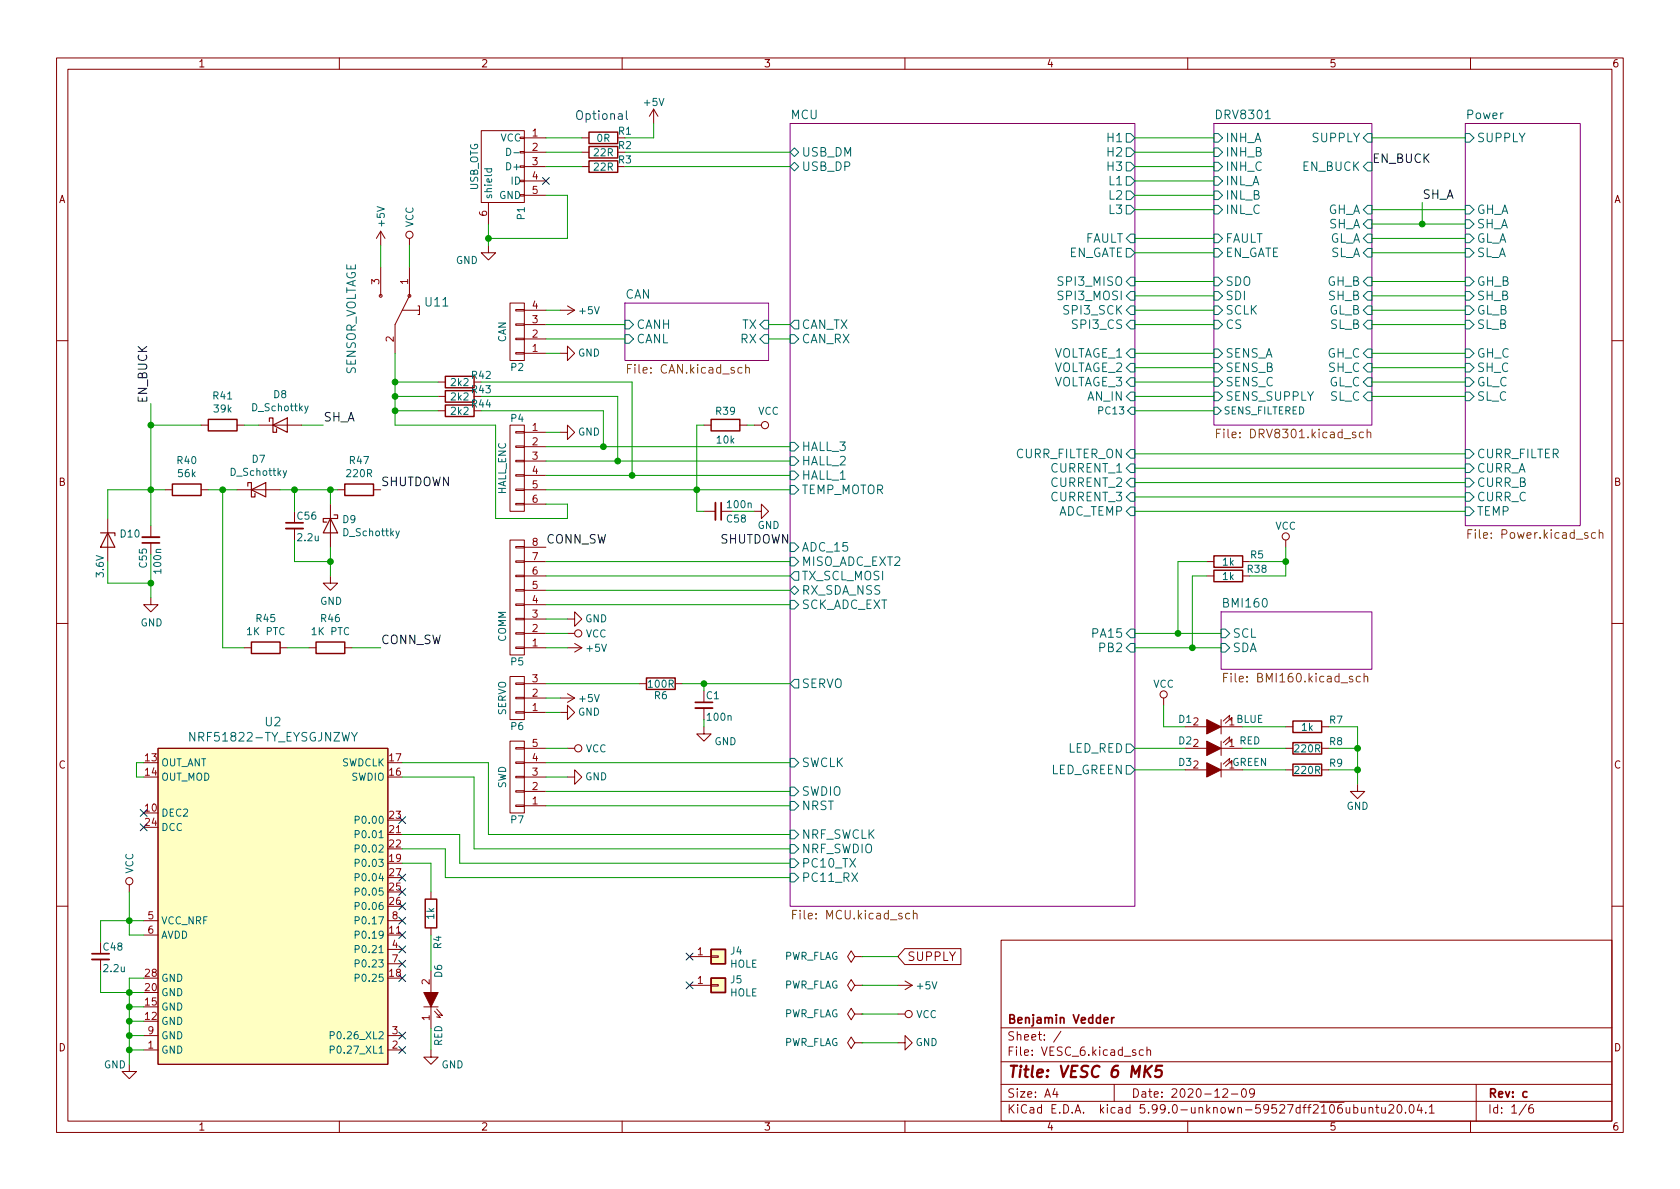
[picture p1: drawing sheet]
<svg xmlns="http://www.w3.org/2000/svg" width="297mm" height="210mm" viewBox="0 0 297 210" stroke-linecap="round" stroke-linejoin="round" font-family="sans-serif">
<g fill="none" stroke="#840000" stroke-width=".18">
<path d="M10 10.2h277v190.1h-277zM12 12.2h273v186.1h-273zM60 10.2v2M110 10.2v2M115.6 19.3l-.8 1.3M115.6 19.3v2.5M115.6 19.3l.7 1.3M160 10.2v2M210 10.2v2M260 10.2v2M85.1 23.1h7.6v12.7h-7.6zM86.4 35.8v3.8"/>
<path d="M92.7 29.5h3.8M92.7 24.4h3.8M92.7 26.9h3.8M92.7 32h3.8M92.7 34.5h3.8M102.9 29.5h1.2M102.9 24.4h1.2M102.9 26.9h1.2M67.3 40.9l-.8 1.3M67.3 40.9v2.5M67.3 47.2v5.1M67.3 40.9l.8 1.3"/>
<path d="M71.1 54.9h3.1M72.4 42.2v1.2M72.4 47.2v5.1l-2.6 5.1v5.1M73.9 54.1h.3v1.5h-.3M86.4 43.4v1.3h1.2l-1.2 1.3-1.3-1.3h1.3M90.2 53.6h2.5v10.1h-2.5zM91.2 54.7h1.5v.3h-1.5zM91.2 57.3h1.5v.2h-1.5zM91.2 59.8h1.5v.3h-1.5zM92.7 54.9h3.8M92.7 59.9h3.8M92.7 57.4h3.8"/>
<path d="M99.1 54.9h2.5M100.3 54.1l1.3 .8M101.6 54.9l-1.3 .7M10 60.2h2M35.6 75.2h1.2M41.9 75.2h1.3M45.7 75.2h7.6M77.5 70.1h1.2M77.5 72.6h1.2M77.5 67.6h1.2M90.2 75.2h2.5v15.2h-2.5zM91.2 78.9h1.5v.2h-1.5z"/>
<path d="M91.2 76.3h1.5v.3h-1.5zM91.2 62.4h1.5v.2h-1.5zM92.7 76.4h3.8M92.7 79h3.8M92.7 62.5h3.8M99.1 76.4h1.2v-1.2l1.3 1.2-1.3 1.3v-1.3M99.1 62.5h1.2v-1.3l1.3 1.3-1.3 1.2v-1.2M124.5 75.2h1.2M130.8 75.2h1.3M133.3 75.2h1.3M285 60.2h2M19 91.7v7.6"/>
<path d="M26.7 93v2M26.7 96v2M29.2 86.6h1.3M35.6 86.6h1.2M41.9 86.6h7.6M52.1 90.4v2.1M52.1 93.5v2M58.4 89.1v7.7M59.7 86.6h1.3M66 86.6h1.3M90.2 95.5h2.5v20.3h-2.5zM91.2 96.6h1.5v.3h-1.5z"/>
<path d="M91.2 99.2h1.5v.2h-1.5zM91.2 89h1.5v.3h-1.5zM91.2 86.5h1.5v.2h-1.5zM91.2 83.9h1.5v.3h-1.5zM91.2 81.4h1.5v.3h-1.5zM92.7 86.6h3.8M92.7 99.3h3.8M92.7 96.8h3.8M92.7 81.5h3.8M92.7 84.1h3.8M92.7 89.1h3.8M124.5 90.4h2"/>
<path d="M127.5 90.4h2M133.3 90.4h1.3v-1.3l1.3 1.3-1.3 1.3v-1.3M213.4 99.3h1.2M219.7 99.3h1.3M227.3 95.5v1.3M10 110.2h2M26.7 105.7v1.2h1.2l-1.2 1.3-1.3-1.3h1.3M43.2 114.5h1.2M49.5 114.5h1.3M54.6 114.5h1.3M58.4 101.8v1.3h1.3l-1.3 1.3-1.3-1.3h1.3M61 114.5h1.2"/>
<path d="M90.2 119.6h2.5v7.6h-2.5zM91.2 101.7h1.5v.3h-1.5zM91.2 104.3h1.5v.2h-1.5zM91.2 106.8h1.5v.3h-1.5zM91.2 109.3h1.5v.3h-1.5zM91.2 111.9h1.5v.2h-1.5zM91.2 114.4h1.5v.3h-1.5zM92.7 114.5h3.8M92.7 112h3.8M92.7 101.8h3.8M92.7 109.5h3.8M92.7 106.9h3.8"/>
<path d="M92.7 104.4h3.8M100.3 109.5h1.3v-1.3l1.3 1.3-1.3 1.2v-1.2M100.3 114.5h2.6M100.3 112h1.3M101.6 113.8l1.3 .7M102.9 114.5l-1.3 .8M213.4 101.8h1.2M219.7 101.8h1.3M285 110.2h2M27.9 132.3h40.7v55.9h-40.7zM90.2 131.1h2.5v12.7h-2.5zM91.2 132.2h1.5v.3h-1.5z"/>
<path d="M91.2 134.7h1.5v.3h-1.5zM91.2 137.3h1.5v.2h-1.5zM91.2 139.8h1.5v.3h-1.5zM91.2 120.8h1.5v.2h-1.5zM91.2 123.3h1.5v.3h-1.5zM91.2 125.9h1.5v.2h-1.5zM92.7 120.9h3.8M92.7 132.3h3.8M92.7 139.9h3.8M92.7 137.4h3.8M92.7 134.9h3.8M92.7 126h3.8"/>
<path d="M92.7 123.4h3.8M99.1 126h1.2v-1.3l1.3 1.3-1.3 1.2v-1.2M99.1 123.4h2.5M100.3 137.4h1.3v-1.3l1.3 1.3-1.3 1.3v-1.3M100.3 132.3h1.3M100.3 122.7l1.3 .7M101.6 123.4l-1.3 .8M113 120.9h1.3M119.4 120.9h1.2M124.5 128.5v1.3h1.2l-1.2 1.3-1.3-1.3h1.3M124.5 125.2v2M205.7 123.4v1.3"/>
<path d="M209.5 128.5h3.9M209.5 136.1h3.9M209.5 132.3h3.9M215.9 127.2v2.6M215.9 131.1v2.5M215.9 134.9v2.5M215.9 128.5h3.8M215.9 136.1h3.8M215.9 132.3h3.8M217.3 127.1l.1-.6-1.1 1M217.3 134.7l.1-.6-1.1 1M217.3 130.9l.1-.6-1.1 1"/>
<path d="M217.7 127.5l.1-.6-1.1 1M217.7 135.1l.1-.6-1.1 1M217.7 131.3l.1-.6-1.1 1M227.3 128.5h1.3M227.3 136.1h1.3M227.3 132.3h1.3M233.7 128.5h1.2M233.7 136.1h1.2M233.7 132.3h1.2M240 138.7v1.2h1.3l-1.3 1.3-1.2-1.3h1.2M22.9 156.5v1.2M68.6 147.6h2.5"/>
<path d="M76.2 157.7v1.3M91.2 142.4h1.5v.2h-1.5zM92.7 142.5h3.8M10 160.2h2M17.8 166.6v2.1M17.8 169.7v2M25.4 165.3h2.5M25.4 162.8h2.5M68.6 165.3h2.5M68.6 167.9h2.5M68.6 162.8h2.5M68.6 170.4h2.5"/>
<path d="M74.9 178h2.6M76.2 164.1v1.2M76.2 171.7v3.8M76.2 178v3.9M76.8 178.8l1.1 1.2-.7-.2M77.2 178.4l1 1.2-.6-.2M121.9 169.2h3.8M121.9 174.2h3.8M125.7 169h1.3v.3h-1.3zM125.7 174.1h1.3v.3h-1.3zM151.1 179.3l-.6-1-.6 1 .6 1 .6-1h1.3M151.1 169.2l-.6-1.1-.6 1.1 .6 1 .6-1h1.3"/>
<path d="M151.1 174.2l-.6-1-.6 1 .6 1.1 .6-1.1h1.3M152.4 179.3h.1M152.4 169.2h.1M152.4 174.2h.1M158.7 174.2h2.6M158.7 179.3h1.3M160 167.7h9.9v2.9h-9.9l-1.3-1.4zM160 173.5l1.3 .7M161.3 174.2l-1.3 .8M177 166.3h108v32h-108zM285 160.2h2M22.9 188.2v1.3h1.2l-1.2 1.2-1.3-1.2h1.3"/>
<path d="M25.4 185.7h2.5M25.4 183.1h2.5M60 198.3v2M68.6 185.7h2.5M68.6 183.1h2.5M76.2 185.7v1.2h1.3l-1.3 1.3-1.3-1.3h1.3M110 198.3v2M151.1 184.4l-.6-1-.6 1 .6 1 .6-1h1.3M152.4 184.4h.1M158.7 184.4h1.3v-1.3l1.3 1.3-1.3 1.3v-1.3M160 198.3v2M177 194.8h108"/>
<path d="M177 191.8h108M177 187.8h108M177 181.8h108M186.5 192.5l-.4 1h1M186.9 193v1M187.6 182.4l-1.3 1.9M197 191.8v3M202.1 185.7l-.4-.1-.3 .3v.4l.2 .3h.5M202.8 185.8l.2-.2 .4 .1v.9M202.8 185.1v1.5M210 198.3v2M216.2 192.7l.6-.2 .2 .2 .1 .3-1 1h1"/>
<path d="M217.7 193.5h1.2M219.7 192.6l.2-.1a.81 .81 0 0 1 .5 .7 .81 .81 0 0 1-.3 .8h-.1a.81 .81 0 0 1-.6-.6 .81 .81 0 0 1 .3-.8zM221.8 193.2l-.3 .3h-.3l-.3-.3 .2-.6 .4-.1 .2 .2a.99 .99 0 0 1-.3 1.3h-.3M242.1 196l.2-.2 .3 .1 .1 .9M242.1 195.8v1M243.2 195.8h.6M243.4 195.3v1.3l.4 .2M244.3 195.8l.1 1h.3l.2-.1M244.9 195.8v1M245.6 195.5l.5-.2 .3 .2v.3l-.9 1h.9M247.2 195.4l.2-.1a.81 .81 0 0 1 .5 .7 .81 .81 0 0 1-.3 .8h-.1a.81 .81 0 0 1-.6-.6 .81 .81 0 0 1 .3-.8zM248.5 196.7v.1"/>
<path d="M249.3 195.5l.2-.2a.81 .81 0 0 1 .6 .7 .81 .81 0 0 1-.3 .8h-.2a.81 .81 0 0 1-.3-1.3zM250.9 195.3l-.3 1h.9M251.3 195.8v1M252.1 196.7v.1M252.7 195.8l.4-.5v1.5M252.7 196.8h.9M260 198.3v2M261 191.8v6.5M269.9 195.3l-1.3 1.9M271 195.3a.6 .6 0 0 0-.7 .7v.5l.1 .3h.5l.2-.1 .1-.5-.2-.2-.4-.1-.3 .3"/>
<circle cx="67.3" cy="52.3" r=".25"/>
<circle cx="72.4" cy="41.5" r=".63"/>
<circle cx="72.4" cy="52.3" r=".25"/>
<circle cx="135.3" cy="75.2" r=".63"/>
<circle cx="227.3" cy="94.9" r=".63"/>
<circle cx="102.2" cy="112" r=".63"/>
<circle cx="102.2" cy="132.3" r=".63"/>
<circle cx="205.7" cy="122.8" r=".63"/>
<circle cx="22.9" cy="155.8" r=".63"/>
<circle cx="160.7" cy="179.3" r=".63"/>
</g>
<path d="M25.1 96h3.1M50.5 92.5h3.1M127.5 88.9v3M122.9 124.2h3.1M16.3 168.7h3M196.6 179.9v1M197 179.9l-.3 .1-.1 .2M195.2 180.4l.7-.1-.1-.3-.4-.1-.2 .2 .1 .8h.5M270 193.1l-.4-.1-.3 .3v.4l.1 .3h.6" fill="none" stroke="#840000" stroke-width=".3"/>
<path d="M202.7 189.3l.7 1.2M203.7 188.5l-1.3 1.1M205.5 188.5h-1l-.2 .9 .3-.2 .7 .1 .1 .3-.1 .7-.4 .2h-.4l-.3-.2" fill="none" stroke="#840000" stroke-width=".4"/>
<g fill="#fff" stroke="#fff" stroke-width=".18">
<path d="M214.6 21.8h28v53.4h-28z"/>
<path d="M139.7 21.8h61v138.5h-61z"/>
<path d="M259.1 21.8h20.3v71.2h-20.3z"/>
<path d="M215.9 108.2h26.7v10.2h-26.7z"/>
<path d="M110.5 53.6h25.4v10.1h-25.4z"/>
</g>
<path d="M139.7 21.8h61v138.5h-61zM214.6 21.8h28v53.4h-28zM259.1 21.8h20.3v71.2h-20.3zM110.5 53.6h25.4v10.1h-25.4zM215.9 108.2h26.7v10.2h-26.7z" fill="none" stroke="#840084" stroke-width=".18"/>
<g fill="none" stroke="#725600" stroke-width=".18">
<path d="M110.9 65.2h.6M111.7 64.5h-.8v1.5M131.8 65.1l.3-.1h.3l.1 1M131.8 64.5v1.5M215.1 76.6h.5M215.8 75.9h-.7v1.5M241.1 76.5l-.5-.1-.3 .3v.4l.2 .2h.6M241.7 76.5l.2-.1 .4 .1 .1 .9M241.7 75.9v1.5M259.5 94.4h.5M260.3 93.7h-.8v1.5M282.1 94.3l-.4-.1-.3 .3v.4l.1 .2h.6"/>
<path d="M282.8 94.3l.2-.1 .3 .1 .1 .9M282.8 93.7v1.5M216.4 119.8h.5M217.1 119.1h-.7v1.5M240.5 119.7l-.4-.1-.3 .3v.4l.1 .2h.6M241.2 119.7l.2-.1 .4 .1v.9M241.2 119.1v1.5M140.2 161.7h.5M140.9 161h-.7v1.5M161.5 161.6l.2-.1 .4 .1v.9M161.5 161v1.5"/>
</g>
<g fill="none" stroke="#006464" stroke-width=".18">
<path d="M85.7 29.8h1.2M86.1 29.8v.4l.2 .2 .6-.1v-.5M89.6 26.2a.64 .64 0 0 1 .7 .7 .64 .64 0 0 1-.7 .6zM139.7 26.9l.8-.7 .7 .7-.7 .8zM139.7 29.5l.8-.8 .7 .8-.7 .7zM199.1 36.3h.8l.8 .8-.8 .7h-.8zM199.1 33.8h.8l.8 .7-.8 .8h-.8zM199.1 31.2h.8l.8 .8-.8 .8h-.8zM199.1 28.7h.8l.8 .8-.8 .7h-.8zM199.1 26.2h.8l.8 .7-.8 .8h-.8zM199.1 23.6h.8l.8 .8-.8 .7h-.8zM214.6 23.6h.8l.8 .8-.8 .7h-.8z"/>
<path d="M214.6 31.2h.8l.8 .8-.8 .8h-.8zM214.6 26.2h.8l.8 .7-.8 .8h-.8zM214.6 33.8h.8l.8 .7-.8 .8h-.8zM214.6 28.7h.8l.8 .8-.8 .7h-.8zM214.6 36.3h.8l.8 .8-.8 .7h-.8zM241 39.6l.8-.7h.8v1.5h-.8zM241.8 36.3h.8v1.5h-.8l-.8-.7zM241.8 23.6h.8v1.5h-.8l-.8-.7zM241.8 28.7h.8v1.5h-.8l-.8-.7zM259.1 36.3h.7l.8 .8-.8 .7h-.7zM259.1 38.9h.7l.8 .7-.8 .8h-.7zM259.1 23.6h.7l.8 .8-.8 .7h-.7z"/>
<path d="M110.5 56.6h.8l.7 .8-.7 .8h-.8zM110.5 59.2h.8l.7 .7-.7 .8h-.8zM135.1 56.6h.8v1.6h-.8l-.7-.8zM135.1 59.2h.8v1.5h-.8l-.7-.8zM139.7 59.2h.8l.7 .7-.7 .8h-.8zM139.7 57.4l.8-.8h.7v1.6h-.7zM199.1 42.2l.8-.8h.8v1.5h-.8zM199.1 43.9h.8l.8 .8-.8 .8h-.8zM199.1 57.4l.8-.8h.8v1.6h-.8zM199.9 49h.8v1.5h-.8l-.8-.7zM199.9 51.6h.8v1.5h-.8l-.8-.8zM199.9 54.1h.8v1.5h-.8l-.8-.7z"/>
<path d="M214.6 41.4h.8l.8 .8-.8 .7h-.8zM214.6 56.6h.8l.8 .8-.8 .8h-.8zM214.6 51.6h.8l.8 .7-.8 .8h-.8zM214.6 49h.8l.8 .8-.8 .7h-.8zM214.6 54.1h.8l.8 .8-.8 .7h-.8zM214.6 43.9h.8l.8 .8-.8 .8h-.8zM241 42.2l.8-.8h.8v1.5h-.8zM241.8 43.9h.8v1.6h-.8l-.8-.8zM241.8 49h.8v1.5h-.8l-.8-.7zM241.8 51.6h.8v1.5h-.8l-.8-.8zM241.8 54.1h.8v1.5h-.8l-.8-.7zM241.8 56.6h.8v1.6h-.8l-.8-.8z"/>
<path d="M259.1 41.4h.7l.8 .8-.8 .7h-.7zM259.1 43.9h.7l.8 .8-.8 .8h-.7zM259.1 49h.7l.8 .8-.8 .7h-.7zM259.1 51.6h.7l.8 .7-.8 .8h-.7zM259.1 54.1h.7l.8 .8-.8 .7h-.7zM259.1 56.6h.7l.8 .8-.8 .8h-.7zM54.5 71.8l-.4 1.1-.2 .2M139.7 78.2h.8l.7 .8-.7 .8h-.8zM199.9 66.8h.8v1.5h-.8l-.8-.7zM199.9 64.3h.8v1.5h-.8l-.8-.8zM199.9 61.7h.8v1.5h-.8l-.8-.7zM199.9 69.3h.8v1.6h-.8l-.8-.8z"/>
<path d="M200 72h.7v1.3h-.7l-.6-.7zM214.6 61.7h.8l.8 .8-.8 .7h-.8zM214.6 64.3h.8l.8 .7-.8 .8h-.8zM214.6 66.8h.8l.8 .8-.8 .7h-.8zM214.6 69.3h.8l.8 .8-.8 .8h-.8zM214.6 72h.7l.6 .6-.6 .7h-.7zM241 62.5l.8-.8h.8v1.5h-.8zM241.8 64.3h.8v1.5h-.8l-.8-.8zM241.8 66.8h.8v1.5h-.8l-.8-.7zM241.8 69.3h.8v1.6h-.8l-.8-.8zM259.1 61.7h.7l.8 .8-.8 .7h-.7zM259.1 64.3h.7l.8 .7-.8 .8h-.7z"/>
<path d="M259.1 66.8h.7l.8 .8-.8 .7h-.7zM259.1 69.3h.7l.8 .8-.8 .8h-.7zM259.1 79.5h.7l.8 .8-.8 .7h-.7zM50.7 83.2l-.4 1.2-.2 .1M70.6 93.9l-.4 1.1-.2 .2M139.7 83.3h.8l.7 .8-.7 .7h-.8zM139.7 80.8h.8l.7 .7-.7 .8h-.8zM139.7 85.8h.8l.7 .8-.7 .8h-.8zM139.7 98.5h.8l.7 .8-.7 .8h-.8zM139.7 96h.8l.7 .8-.7 .7h-.8zM199.1 82.8l.8-.8h.8v1.6h-.8zM199.1 80.3l.8-.8h.8v1.5h-.8z"/>
<path d="M199.9 84.6h.8v1.5h-.8l-.8-.8zM199.9 89.7h.8v1.5h-.8l-.8-.8zM199.9 87.1h.8v1.5h-.8l-.8-.7zM259.1 82h.7l.8 .8-.8 .8h-.7zM259.1 84.6h.7l.8 .7-.8 .8h-.7zM259.1 87.1h.7l.8 .8-.8 .7h-.7zM259.1 89.7h.7l.8 .7-.8 .8h-.7zM139.7 106.2h.8l.7 .7-.7 .8h-.8zM139.7 104.4l.8-.8 .7 .8-.7 .8zM140.5 101.1h.7v1.5h-.7l-.8-.8zM199.1 114.5l.8-.7h.8v1.5h-.8zM199.9 111.2h.8v1.6h-.8l-.8-.8z"/>
<path d="M215.9 111.2h.8l.7 .8-.7 .8h-.8zM215.9 113.8h.8l.7 .7-.7 .8h-.8zM34.4 129.5v1.5l-.8-1.5v1.5M62.2 129.5l.5 .8 .5-.8M139.7 139.2h.8l.7 .7-.7 .8h-.8zM139.7 134.1h.8l.7 .8-.7 .7h-.8zM140.5 120.1h.7v1.6h-.7l-.8-.8zM199.1 131.6h.8l.8 .7-.8 .8h-.8zM199.1 135.4h.8l.8 .7-.8 .8h-.8zM62.8 152.6h.6l.1-.2v-.3l-.7-.1v1.2M62.8 147.5h.6l.1-.2v-.3l-.7-.1v1.2M62.8 150.1l.6-.1 .1-.2v-.3l-.7-.1v1.3"/>
<path d="M62.8 145l.6-.1 .1-.1v-.3l-.7-.2v1.3M62.8 157.7l.6-.1 .1-.1v-.3l-.7-.2v1.3M62.8 155.2l.6-.1 .1-.2v-.3l-.7-.1v1.3M139.7 141.7h.8l.7 .8-.7 .8h-.8zM139.7 151.9h.8l.7 .7-.7 .8h-.8zM139.7 154.4h.8l.7 .8-.7 .8h-.8zM139.7 146.8h.8l.7 .8-.7 .7h-.8zM139.7 149.3h.8l.7 .8-.7 .8h-.8zM62.8 165.3h.6l.1-.2v-.3l-.7-.1v1.2M62.8 172.9h.6l.1-.2v-.3l-.7-.1v1.2M62.8 160.2h.6l.1-.2v-.3l-.7-.1v1.2M62.8 167.9l.6-.1 .1-.2v-.3l-.7-.1v1.3"/>
<path d="M62.8 170.4l.6-.1 .1-.1v-.3l-.7-.2v1.3M62.8 162.8l.6-.1 .1-.2v-.3l-.7-.1v1.3M58.4 185.6h.6l.1-.2-.1-.3-.6-.1v1.2M58.4 183.1l.6-.1 .1-.1-.1-.3-.6-.2v1.3"/>
</g>
<g fill="none" stroke="#840000" stroke-width=".25">
<path d="M104.1 28.4h5.1v2.1h-5.1zM104.1 25.9h5.1v2h-5.1zM104.1 23.4h5.1v2h-5.1zM36.8 74.2h5.1v2h-5.1zM78.7 69.1h5.1v2h-5.1zM78.7 71.6h5.1v2.1h-5.1zM78.7 66.5h5.1v2.1h-5.1zM125.7 74.2h5.1v2h-5.1zM30.5 85.6h5.1v2h-5.1zM61 85.6h5v2h-5zM214.6 98.3h5.1v2h-5.1zM44.4 113.5h5.1v2.1h-5.1z"/>
<path d="M55.9 113.5h5.1v2.1h-5.1zM114.3 119.9h5.1v2h-5.1zM214.6 100.8h5.1v2.1h-5.1zM228.6 135.1h5.1v2.1h-5.1zM228.6 131.3h5.1v2h-5.1zM228.6 127.5h5.1v2h-5.1zM75.2 159h2v5.1h-2zM125.7 167.9h2.6v2.5h-2.6zM125.7 173h2.6v2.5h-2.6z"/>
</g>
<g fill="#840000" stroke="#840000" stroke-width=".18">
<path d="M213.4 127.2l2.5 1.3-2.5 1.3z"/>
<path d="M74.9 175.5h2.6l-1.3 2.5z"/>
<path d="M213.4 134.9l2.5 1.2-2.5 1.3z"/>
<path d="M213.4 131.1l2.5 1.2-2.5 1.3z"/>
</g>
<path d="M25.1 95h3.1M50.5 93.5h3.1M126.5 88.9v3M122.9 125.2h3.1M16.3 169.7h3" fill="none" stroke="#840000" stroke-width=".33"/>
<path d="M47.6 74.5v-.6h.7v2.5h.6v-.6M48.3 75.2l2.5-1.3v2.5zM17.8 94.2h2.5v.5M19 94.2l1.3 2.6h-2.5zM43.8 86v-.7h.6v2.6h.7v-.7M44.4 86.6l2.6-1.3v2.6zM58.4 91.7l1.3 2.5h-2.6zM59.1 91.1h.6v.6h-2.6v.6h.7" fill="none" stroke="#840000" stroke-width=".2"/>
<g fill="#ffffc2" stroke="#ffffc2" stroke-width=".18">
<path d="M27.9 132.3h40.7v55.9h-40.7z"/>
<path d="M125.7 167.9h2.6v2.5h-2.6z"/>
<path d="M125.7 173h2.6v2.5h-2.6z"/>
</g>
<path d="M110.7 19.6v1.3l.3 .2" fill="none" stroke="#0000c2" stroke-width=".18"/>
<g fill="none" stroke="#009600" stroke-width=".18">
<path d="M86.4 39.6v3.8M96.5 34.5h3.8v7.7h-13.9M96.5 26.9h6.4M96.5 24.4h6.4M96.5 29.5h6.4M110.5 26.9h29.2M110.5 29.5h29.2M115.6 21.8v2.6h-5.1M200.7 34.5h13.9M200.7 26.9h13.9M200.7 24.4h13.9M200.7 29.5h13.9"/>
<path d="M200.7 37.1h13.9M200.7 32h13.9M242.6 24.4h16.5M242.6 37.1h16.5M242.6 39.6h16.5M251.5 35.8v3.8M67.3 43.4v3.8M72.4 43.4v3.8M96.5 54.9h2.6M96.5 59.9h14M96.5 57.4h14M135.9 59.9h3.8"/>
<path d="M135.9 57.4h3.8M200.7 54.9h13.9M200.7 57.4h13.9M200.7 42.2h13.9M200.7 49.8h13.9M200.7 44.7h13.9M200.7 52.3h13.9M242.6 54.9h16.5M242.6 57.4h16.5M242.6 42.2h16.5M242.6 49.8h16.5M242.6 44.7h16.5"/>
<path d="M242.6 52.3h16.5M26.7 75.2h8.9M26.7 71.4v21.6M43.2 75.2h2.5M53.3 75.2h3.8M69.8 67.6h7.7M69.8 62.5v12.7h17.8v16.5h12.7v-2.6h-3.8M69.8 72.6h7.7M69.8 70.1h7.7M85.1 67.6h26.7v16.5M85.1 72.6h21.6v6.4M85.1 70.1h24.1v11.4"/>
<path d="M96.5 62.5h2.6M96.5 79h43.2M96.5 76.4h2.6M124.5 75.2h-1.3v15.2h1.3M132.1 75.2h1.2M200.7 62.5h13.9M200.7 67.6h13.9M200.7 72.6h13.9M200.7 65h13.9M200.7 70.1h13.9M242.6 62.5h16.5M242.6 67.6h16.5"/>
<path d="M242.6 65h16.5M242.6 70.1h16.5M19 99.3v3.8h7.7M26.7 98v7.7M29.2 86.6h-10.2v5.1M36.8 86.6h5.1M39.4 86.6v27.9h3.8M49.5 86.6h10.2M52.1 95.5v3.8h6.3M52.1 86.6v3.8M58.4 86.6v2.5M58.4 96.8v5"/>
<path d="M96.5 99.3h43.2M96.5 86.6h43.2M96.5 81.5h43.2M96.5 84.1h43.2M129.5 90.4h3.8M200.7 82.8h58.4M200.7 90.4h58.4M200.7 85.3h58.4M200.7 87.9h58.4M200.7 80.3h58.4M213.4 99.3h-5.1v12.7M221 99.3h6.3"/>
<path d="M227.3 96.8v5h-6.3M50.8 114.5h3.8M62.2 114.5h5.1M96.5 114.5h3.8M96.5 109.5h3.8M96.5 101.8h43.2M96.5 112h3.8M96.5 104.4h43.2M96.5 106.9h43.2M200.7 114.5h15.2M200.7 112h15.2M213.4 101.8h-2.6v12.7"/>
<path d="M25.4 134.9h-1.3v2.5h1.3M71.1 134.9h15.3v12.7h53.3M71.1 137.4h12.7v12.7h55.9M96.5 132.3h3.8M96.5 137.4h3.8M96.5 134.9h43.2M96.5 123.4h2.6M96.5 120.9h16.5M96.5 126h2.6M96.5 139.9h43.2M120.6 120.9h19.1M124.5 120.9v1.3"/>
<path d="M124.5 127.2v1.3M200.7 136.1h8.8M200.7 132.3h8.8M205.7 124.7v3.8h3.8M219.7 136.1h7.6M219.7 128.5h7.6M219.7 132.3h7.6M234.9 136.1h5.1M234.9 128.5h5.1v10.2M234.9 132.3h5.1M22.9 157.7v7.6h2.5M71.1 150.1h7.6v5.1h61"/>
<path d="M71.1 152.6h5.1v5.1M71.1 147.6h10.2v5h58.4M96.5 142.5h43.2M17.8 171.7v3.8h7.6M22.9 178h2.5M25.4 162.8h-7.6v3.8M25.4 173h-2.5v15.2M76.2 165.3v6.4M152.4 174.2h6.3M152.4 179.3h6.3M152.4 169.2h6.3M22.9 180.6h2.5"/>
<path d="M22.9 183.1h2.5M22.9 185.7h2.5M76.2 181.9v3.8M152.4 184.4h6.3"/>
</g>
<g fill="none" stroke="#000084" stroke-width=".18">
<path d="M95.9 31.4l1.2 1.2M97.1 31.4l-1.2 1.2M24.8 145.7l1.2 1.2M24.8 143.1l1.2 1.3M26 145.7l-1.2 1.2M26 143.1l-1.2 1.3M70.5 144.4l1.2 1.2M70.5 157.1l1.2 1.2M70.5 154.6l1.2 1.2M70.5 159.7l1.2 1.2M71.7 144.4l-1.2 1.2M71.7 157.1l-1.2 1.2"/>
<path d="M71.7 154.6l-1.2 1.2M71.7 159.7l-1.2 1.2M70.5 167.3l1.2 1.2M70.5 169.8l1.2 1.2M70.5 164.7l1.2 1.3M70.5 172.4l1.2 1.2M70.5 162.2l1.2 1.2M71.7 167.3l-1.2 1.2M71.7 169.8l-1.2 1.2M71.7 164.7l-1.2 1.3M71.7 172.4l-1.2 1.2M71.7 162.2l-1.2 1.2"/>
<path d="M121.3 168.5l1.2 1.3M121.3 173.6l1.2 1.2M122.5 168.5l-1.2 1.3M122.5 173.6l-1.2 1.2M70.5 185.1l1.2 1.2M70.5 182.5l1.2 1.2M71.7 185.1l-1.2 1.2M71.7 182.5l-1.2 1.2"/>
</g>
<g fill="#009600" stroke="#009600" stroke-width=".18">
<circle cx="22.9" cy="162.8" r=".51"/>
<circle cx="26.7" cy="103.1" r=".51"/>
<circle cx="26.7" cy="86.6" r=".51"/>
<circle cx="22.9" cy="175.5" r=".51"/>
<circle cx="22.9" cy="178" r=".51"/>
<circle cx="22.9" cy="180.6" r=".51"/>
<circle cx="22.9" cy="183.1" r=".51"/>
<circle cx="22.9" cy="185.7" r=".51"/>
<circle cx="69.9" cy="72.6" r=".51"/>
<circle cx="26.7" cy="75.2" r=".51"/>
<circle cx="39.4" cy="86.6" r=".51"/>
<circle cx="58.4" cy="99.3" r=".51"/>
<circle cx="58.4" cy="86.6" r=".51"/>
<circle cx="52.1" cy="86.6" r=".51"/>
<circle cx="69.9" cy="70.1" r=".51"/>
<circle cx="240" cy="132.3" r=".51"/>
<circle cx="240" cy="136.1" r=".51"/>
<circle cx="210.8" cy="114.5" r=".51"/>
<circle cx="106.7" cy="79" r=".51"/>
<circle cx="109.2" cy="81.5" r=".51"/>
<circle cx="69.9" cy="67.6" r=".51"/>
<circle cx="86.4" cy="42.2" r=".51"/>
<circle cx="111.8" cy="84.1" r=".51"/>
<circle cx="123.2" cy="86.6" r=".51"/>
<circle cx="124.5" cy="120.9" r=".51"/>
<circle cx="208.3" cy="112" r=".51"/>
<circle cx="227.3" cy="99.3" r=".51"/>
<circle cx="251.5" cy="39.6" r=".51"/>
</g>
<text font-size="2.8" fill="#840000" x="178" y="190.6">Title: VESC 6 MK5</text>
<text font-size="2.1" fill="#0000c2" x="101.6" y="21.2">Optional</text>
<g font-size="2.1" fill="#006464">
<text x="139.8" y="21.1">MCU</text>
<text x="215.2" y="21.1">DRV8301</text>
<text x="259.4" y="21.1">Power</text>
<text x="141.7" y="27.7">USB_DM</text>
<text x="196" y="27.7">H2</text>
<text x="196" y="25.1">H1</text>
<text x="216.6" y="25.1">INH_A</text>
<text x="216.6" y="27.7">INH_B</text>
<text x="232.1" y="25.1">SUPPLY</text>
<text x="261.1" y="25.1">SUPPLY</text>
<text x="141.7" y="30.2">USB_DP</text>
<text x="196" y="30.2">H3</text>
<text x="196.2" y="35.3">L2</text>
<text x="196.2" y="32.8">L1</text>
<text x="216.6" y="32.8">INL_A</text>
<text x="216.6" y="35.3">INL_B</text>
<text x="216.6" y="30.2">INH_C</text>
<text x="230.3" y="30.2">EN_BUCK</text>
<text x="196.2" y="37.8">L3</text>
<text x="216.6" y="37.8">INL_C</text>
<text x="234.7" y="37.8">GH_A</text>
<text x="234.9" y="40.4">SH_A</text>
<text x="261.1" y="37.8">GH_A</text>
<text x="261.1" y="40.4">SH_A</text>
<text x="188.7" y="45.5">EN_GATE</text>
<text x="191.7" y="42.9">FAULT</text>
<text x="216.6" y="42.9">FAULT</text>
<text x="216.6" y="45.5">EN_GATE</text>
<text x="234.9" y="42.9">GL_A</text>
<text x="235.2" y="45.5">SL_A</text>
<text x="261.1" y="42.9">GL_A</text>
<text x="261.1" y="45.5">SL_A</text>
<text x="110.5" y="52.8">CAN</text>
<text x="187.5" y="50.5">SPI3_MISO</text>
<text x="187.5" y="53.1">SPI3_MOSI</text>
<text x="216.6" y="53.1">SDI</text>
<text x="216.6" y="50.5">SDO</text>
<text x="234.7" y="50.5">GH_B</text>
<text x="234.9" y="53.1">SH_B</text>
<text x="261.1" y="50.5">GH_B</text>
<text x="261.1" y="53.1">SH_B</text>
<text x="75.3" y="54.2">U11</text>
<text x="112.5" y="58.2">CANH</text>
<text x="131.2" y="58.2">TX</text>
<text x="141.7" y="58.2">CAN_TX</text>
<text x="188.4" y="55.6">SPI3_SCK</text>
<text x="189.9" y="58.2">SPI3_CS</text>
<text x="216.6" y="58.2">CS</text>
<text x="216.6" y="55.6">SCLK</text>
<text x="234.9" y="55.6">GL_B</text>
<text x="235.2" y="58.2">SL_B</text>
<text x="261.1" y="55.6">GL_B</text>
<text x="261.1" y="58.2">SL_B</text>
<text x="112.5" y="60.7">CANL</text>
<text x="131" y="60.7">RX</text>
<text x="141.7" y="60.7">CAN_RX</text>
<text x="186.1" y="65.8">VOLTAGE_2</text>
<text x="186.1" y="63.2">VOLTAGE_1</text>
<text x="216.6" y="63.2">SENS_A</text>
<text x="216.6" y="65.8">SENS_B</text>
<text x="234.7" y="63.2">GH_C</text>
<text x="234.9" y="65.8">SH_C</text>
<text x="261.1" y="63.2">GH_C</text>
<text x="261.1" y="65.8">SH_C</text>
<text x="62.9" y="66.6" transform="rotate(-90 62.9 66.6)">SENSOR_VOLTAGE</text>
<text x="186.1" y="68.3">VOLTAGE_3</text>
<text x="192.3" y="70.9">AN_IN</text>
<text x="216.6" y="68.3">SENS_C</text>
<text x="216.6" y="70.9">SENS_SUPPLY</text>
<text x="234.9" y="68.3">GL_C</text>
<text x="235.2" y="70.9">SL_C</text>
<text x="261.1" y="68.3">GL_C</text>
<text x="261.1" y="70.9">SL_C</text>
<text x="141.7" y="82.3">HALL_2</text>
<text x="141.7" y="79.8">HALL_3</text>
<text x="179.6" y="81">CURR_FILTER_ON</text>
<text x="185.9" y="83.6">CURRENT_1</text>
<text x="261.1" y="83.6">CURR_A</text>
<text x="261.1" y="81">CURR_FILTER</text>
<text x="141.7" y="84.8">HALL_1</text>
<text x="141.7" y="87.4">TEMP_MOTOR</text>
<text x="185.9" y="86.1">CURRENT_2</text>
<text x="185.9" y="88.6">CURRENT_3</text>
<text x="261.1" y="86.1">CURR_B</text>
<text x="261.1" y="88.6">CURR_C</text>
<text x="187" y="91.2">ADC_TEMP</text>
<text x="261.1" y="91.2">TEMP</text>
<text x="141.7" y="100.1">MISO_ADC_EXT2</text>
<text x="141.7" y="97.5">ADC_15</text>
<text x="141.7" y="107.7">SCK_ADC_EXT</text>
<text x="141.7" y="102.6">TX_SCL_MOSI</text>
<text x="141.7" y="105.2">RX_SDA_NSS</text>
<text x="216.5" y="107.4">BMI160</text>
<text x="193.4" y="112.8">PA15</text>
<text x="217.9" y="112.8">SCL</text>
<text x="194.6" y="115.3">PB2</text>
<text x="217.9" y="115.3">SDA</text>
<text x="141.7" y="121.7">SERVO</text>
<text x="34.2" y="131.1">NRF51822-TY_EYSGJNZWY</text>
<text x="46.9" y="128.4">U2</text>
<text x="141.7" y="135.6">SWCLK</text>
<text x="185.7" y="136.9">LED_GREEN</text>
<text x="188.8" y="133.1">LED_RED</text>
<text x="141.7" y="143.3">NRST</text>
<text x="141.7" y="140.7">SWDIO</text>
<text x="141.7" y="148.3">NRF_SWCLK</text>
<text x="141.7" y="153.4">PC10_TX</text>
<text x="141.7" y="156">PC11_RX</text>
<text x="141.7" y="150.9">NRF_SWDIO</text>
</g>
<g font-size="2.1" fill="#0f0f0f">
<text x="242.6" y="28.8">EN_BUCK</text>
<text x="251.5" y="35.2">SH_A</text>
<text x="26" y="71.4" transform="rotate(-90 26 71.4)">EN_BUCK</text>
<text x="57.1" y="74.5">SH_A</text>
<text x="67.3" y="86">SHUTDOWN</text>
<text x="96.5" y="96.1">CONN_SW</text>
<text x="127.2" y="96.1">SHUTDOWN</text>
<text x="67.3" y="113.9">CONN_SW</text>
</g>
<g font-size="2.1" fill="#725600">
<text x="111.5" y="66.1">File: CAN.kicad_sch</text>
<text x="216.2" y="77.5">File: DRV8301.kicad_sch</text>
<text x="260.4" y="95.3">File: Power.kicad_sch</text>
<text x="217.5" y="120.7">File: BMI160.kicad_sch</text>
<text x="140.8" y="162.6">File: MCU.kicad_sch</text>
</g>
<g font-size="2.1" fill="#840000">
<text x="160.4" y="169.9">SUPPLY</text>
<text x="178" y="184">Sheet: /</text>
<text x="178" y="181">Benjamin Vedder</text>
<text x="178" y="186.7">File: VESC_6.kicad_sch</text>
<text x="178" y="196.9">KiCad E.D.A. kicad 5.99.0-unknown-59527dff2~106~ubuntu20.04.1</text>
<text x="178" y="194.1">Size: A4</text>
<text x="200" y="194.1">Date: 2020-12-09</text>
<text x="263" y="194.1">Rev: c</text>
<text x="263" y="196.9">Id: 1/6</text>
</g>
<g font-size="1.8" fill="#840000">
<text x="35" y="11.9">1</text>
<text x="85" y="11.9">2</text>
<text x="135" y="11.9">3</text>
<text x="185" y="11.9">4</text>
<text x="235" y="11.9">5</text>
<text x="285" y="11.9">6</text>
<text x="10.3" y="35.9">A</text>
<text x="285.3" y="35.9">A</text>
<text x="10.3" y="85.9">B</text>
<text x="285.3" y="85.9">B</text>
<text x="10.3" y="135.9">C</text>
<text x="285.3" y="135.9">C</text>
<text x="10.3" y="185.9">D</text>
<text x="285.3" y="185.9">D</text>
<text x="35" y="199.9">1</text>
<text x="85" y="199.9">2</text>
<text x="135" y="199.9">3</text>
<text x="185" y="199.9">4</text>
<text x="235" y="199.9">5</text>
<text x="285" y="199.9">6</text>
</g>
<g font-size="1.8" fill="#006464">
<text x="109.4" y="23.8">R1</text>
<text x="114" y="18.7">+5V</text>
<text x="88.5" y="25">VCC</text>
<text x="90.3" y="27.6">D-</text>
<text x="105.1" y="27.6">22R</text>
<text x="105.5" y="25.1">0R</text>
<text x="109.4" y="28.9">R3</text>
<text x="109.4" y="26.4">R2</text>
<text x="84.5" y="33.7" transform="rotate(-90 84.5 33.7)">USB_OTG</text>
<text x="87" y="35.3" transform="rotate(-90 87 35.3)">shield</text>
<text x="88.3" y="35.2">GND</text>
<text x="89.9" y="30.1">D+</text>
<text x="90.4" y="32.6">ID</text>
<text x="105.1" y="30.2">22R</text>
<text x="68" y="39.9" transform="rotate(-90 68 39.9)">+5V</text>
<text x="73.1" y="40.2" transform="rotate(-90 73.1 40.2)">VCC</text>
<text x="92.8" y="38.8" transform="rotate(-90 92.8 38.8)">P1</text>
<text x="80.6" y="46.7">GND</text>
<text x="102.5" y="55.6">+5V</text>
<text x="89.5" y="60.6" transform="rotate(-90 89.5 60.6)">CAN</text>
<text x="90.4" y="65.6">P2</text>
<text x="102.2" y="63">GND</text>
<text x="37.7" y="70.6">R41</text>
<text x="48.4" y="70.4">D8</text>
<text x="79.8" y="70.8">2k2</text>
<text x="79.8" y="68.3">2k2</text>
<text x="83.5" y="69.5">R43</text>
<text x="83.5" y="67">R42</text>
<text x="37.9" y="72.9">39k</text>
<text x="44.7" y="72.7">D_Schottky</text>
<text x="79.8" y="73.3">2k2</text>
<text x="83.5" y="72.1">R44</text>
<text x="90.4" y="74.6">P4</text>
<text x="102.2" y="77">GND</text>
<text x="126.6" y="73.3">R39</text>
<text x="134" y="73.3">VCC</text>
<text x="194.6" y="73.3">PC13</text>
<text x="216.3" y="73.3">SENS_FILTERED</text>
<text x="31.4" y="82.1">R40</text>
<text x="44.6" y="81.8">D7</text>
<text x="61.9" y="82.1">R47</text>
<text x="126.8" y="78.4">10k</text>
<text x="31.5" y="84.4">56k</text>
<text x="40.9" y="84.1">D_Schottky</text>
<text x="61.4" y="84.4">220R</text>
<text x="89.5" y="87.5" transform="rotate(-90 89.5 87.5)">HALL_ENC</text>
<text x="128.7" y="89.9">100n</text>
<text x="21.4" y="95">D10</text>
<text x="52.6" y="91.9">C56</text>
<text x="52.7" y="95.7">2.2u</text>
<text x="60.6" y="92.5">D9</text>
<text x="60.8" y="94.8">D_Schottky</text>
<text x="128.6" y="92.4">C58</text>
<text x="133.9" y="93.5">GND</text>
<text x="225.5" y="93.7">VCC</text>
<text x="18.3" y="102" transform="rotate(-90 18.3 102)">3.6V</text>
<text x="26" y="100.3" transform="rotate(-90 26 100.3)">C55</text>
<text x="28.5" y="101.3" transform="rotate(-90 28.5 101.3)">100n</text>
<text x="216.2" y="100">1k</text>
<text x="220.6" y="101.3">R38</text>
<text x="221.1" y="98.7">R5</text>
<text x="56.6" y="106.9">GND</text>
<text x="216.2" y="102.6">1k</text>
<text x="24.8" y="110.8">GND</text>
<text x="43.8" y="112.3">1K PTC</text>
<text x="45.4" y="110">R45</text>
<text x="55.3" y="112.3">1K PTC</text>
<text x="56.8" y="110">R46</text>
<text x="89.5" y="113.5" transform="rotate(-90 89.5 113.5)">COMM</text>
<text x="103.4" y="110">GND</text>
<text x="103.5" y="112.7">VCC</text>
<text x="90.4" y="117.7">P5</text>
<text x="103.8" y="115.3">+5V</text>
<text x="102.5" y="124.1">+5V</text>
<text x="114.7" y="121.6">100R</text>
<text x="115.7" y="123.6">R6</text>
<text x="124.9" y="123.6">C1</text>
<text x="203.9" y="121.6">VCC</text>
<text x="89.5" y="126.5" transform="rotate(-90 89.5 126.5)">SERVO</text>
<text x="90.4" y="129.1">P6</text>
<text x="102.2" y="126.5">GND</text>
<text x="125.2" y="127.4">100n</text>
<text x="126.3" y="131.8">GND</text>
<text x="208.4" y="127.8">D1</text>
<text x="208.4" y="131.6">D2</text>
<text x="218.6" y="127.8">BLUE</text>
<text x="219.1" y="131.6">RED</text>
<text x="230.2" y="129.2">1k</text>
<text x="235.1" y="131.8">R8</text>
<text x="235.1" y="128">R7</text>
<text x="28.4" y="135.5">OUT_ANT</text>
<text x="60.3" y="135.5">SWDCLK</text>
<text x="103.4" y="138">GND</text>
<text x="103.5" y="133">VCC</text>
<text x="208.4" y="135.4">D3</text>
<text x="217.8" y="135.4">GREEN</text>
<text x="229" y="136.8">220R</text>
<text x="229" y="133">220R</text>
<text x="235.1" y="135.6">R9</text>
<text x="28.4" y="138">OUT_MOD</text>
<text x="62.1" y="138">SWDIO</text>
<text x="89.5" y="139.5" transform="rotate(-90 89.5 139.5)">SWD</text>
<text x="238.1" y="143.2">GND</text>
<text x="28.4" y="144.4">DEC2</text>
<text x="28.4" y="146.9">DCC</text>
<text x="63.5" y="148.2">P0.01</text>
<text x="63.5" y="145.7">P0.00</text>
<text x="90.4" y="145.6">P7</text>
<text x="23.6" y="154.5" transform="rotate(-90 23.6 154.5)">VCC</text>
<text x="63.5" y="153.3">P0.03</text>
<text x="63.5" y="150.7">P0.02</text>
<text x="63.5" y="155.8">P0.04</text>
<text x="63.5" y="158.4">P0.05</text>
<text x="63.5" y="160.9">P0.06</text>
<text x="28.4" y="163.4">VCC_NRF</text>
<text x="28.4" y="166">AVDD</text>
<text x="63.5" y="166">P0.19</text>
<text x="63.5" y="163.4">P0.17</text>
<text x="76.8" y="162.5" transform="rotate(-90 76.8 162.5)">1k</text>
<text x="78" y="167.7" transform="rotate(-90 78 167.7)">R4</text>
<text x="18.3" y="168.1">C48</text>
<text x="18.4" y="171.9">2.2u</text>
<text x="28.4" y="173.6">GND</text>
<text x="63.5" y="173.6">P0.25</text>
<text x="63.5" y="168.5">P0.21</text>
<text x="63.5" y="171.1">P0.23</text>
<text x="78.2" y="172.8" transform="rotate(-90 78.2 172.8)">D6</text>
<text x="129" y="171.1">HOLE</text>
<text x="129.2" y="168.8">J4</text>
<text x="129.2" y="173.9">J5</text>
<text x="138.5" y="169.7">PWR_FLAG</text>
<text x="28.4" y="178.7">GND</text>
<text x="28.4" y="176.1">GND</text>
<text x="129" y="176.2">HOLE</text>
<text x="138.5" y="179.9">PWR_FLAG</text>
<text x="138.5" y="174.8">PWR_FLAG</text>
<text x="162.2" y="174.9">+5V</text>
<text x="28.4" y="181.2">GND</text>
<text x="28.4" y="183.8">GND</text>
<text x="59.2" y="183.8">P0.26_XL2</text>
<text x="78.2" y="185" transform="rotate(-90 78.2 185)">RED</text>
<text x="138.5" y="185">PWR_FLAG</text>
<text x="161.9" y="185">GND</text>
<text x="162" y="180">VCC</text>
<text x="18.4" y="188.9">GND</text>
<text x="28.4" y="186.3">GND</text>
<text x="59.2" y="186.3">P0.27_XL1</text>
<text x="78" y="188.9">GND</text>
</g>
<g font-size="1.8" fill="#a90000">
<text x="94.1" y="24.1">1</text>
<text x="94.1" y="26.7">2</text>
<text x="94.1" y="29.2">3</text>
<text x="94.1" y="31.7">4</text>
<text x="94.1" y="34.3">5</text>
<text x="86.1" y="38.2" transform="rotate(-90 86.1 38.2)">6</text>
<text x="67.1" y="50.3" transform="rotate(-90 67.1 50.3)">3</text>
<text x="72.1" y="50.3" transform="rotate(-90 72.1 50.3)">1</text>
<text x="94.1" y="59.7">2</text>
<text x="94.1" y="57.1">3</text>
<text x="94.1" y="54.6">4</text>
<text x="69.6" y="60.4" transform="rotate(-90 69.6 60.4)">2</text>
<text x="94.1" y="62.2">1</text>
<text x="94.1" y="76.2">1</text>
<text x="94.1" y="78.7">2</text>
<text x="94.1" y="81.3">3</text>
<text x="94.1" y="83.8">4</text>
<text x="94.1" y="86.4">5</text>
<text x="94.1" y="88.9">6</text>
<text x="94.1" y="101.6">6</text>
<text x="94.1" y="99.1">7</text>
<text x="94.1" y="96.5">8</text>
<text x="94.1" y="106.7">4</text>
<text x="94.1" y="104.1">5</text>
<text x="94.1" y="111.8">2</text>
<text x="94.1" y="109.2">3</text>
<text x="94.1" y="114.3">1</text>
<text x="94.1" y="125.7">1</text>
<text x="94.1" y="123.2">2</text>
<text x="94.1" y="120.6">3</text>
<text x="211" y="128.3">2</text>
<text x="217.3" y="128.3">1</text>
<text x="25.7" y="134.6">13</text>
<text x="25.7" y="137.2">14</text>
<text x="68.9" y="137.2">16</text>
<text x="68.9" y="134.6">17</text>
<text x="94.1" y="137.2">3</text>
<text x="94.1" y="134.6">4</text>
<text x="94.1" y="132.1">5</text>
<text x="211" y="135.9">2</text>
<text x="211" y="132.1">2</text>
<text x="217.3" y="135.9">1</text>
<text x="217.3" y="132.1">1</text>
<text x="25.7" y="143.5">10</text>
<text x="94.1" y="142.2">1</text>
<text x="94.1" y="139.7">2</text>
<text x="25.7" y="146">24</text>
<text x="68.9" y="147.3">21</text>
<text x="68.9" y="149.9">22</text>
<text x="68.9" y="144.8">23</text>
<text x="68.9" y="152.4">19</text>
<text x="68.9" y="154.9">27</text>
<text x="68.9" y="157.5">25</text>
<text x="68.9" y="160">26</text>
<text x="26.2" y="162.6">5</text>
<text x="26.2" y="165.1">6</text>
<text x="68.9" y="165.1">11</text>
<text x="69.4" y="167.6">4</text>
<text x="69.4" y="162.6">8</text>
<text x="25.7" y="172.7">28</text>
<text x="68.9" y="172.7">18</text>
<text x="69.4" y="170.2">7</text>
<text x="123.3" y="168.9">1</text>
<text x="123.3" y="174">1</text>
<text x="25.7" y="177.8">15</text>
<text x="25.7" y="175.3">20</text>
<text x="75.9" y="174.1" transform="rotate(-90 75.9 174.1)">2</text>
<text x="25.7" y="180.3">12</text>
<text x="26.2" y="185.4">1</text>
<text x="26.2" y="182.9">9</text>
<text x="69.4" y="185.4">2</text>
<text x="69.4" y="182.9">3</text>
<text x="75.9" y="180.4" transform="rotate(-90 75.9 180.4)">1</text>
</g>
</svg>
